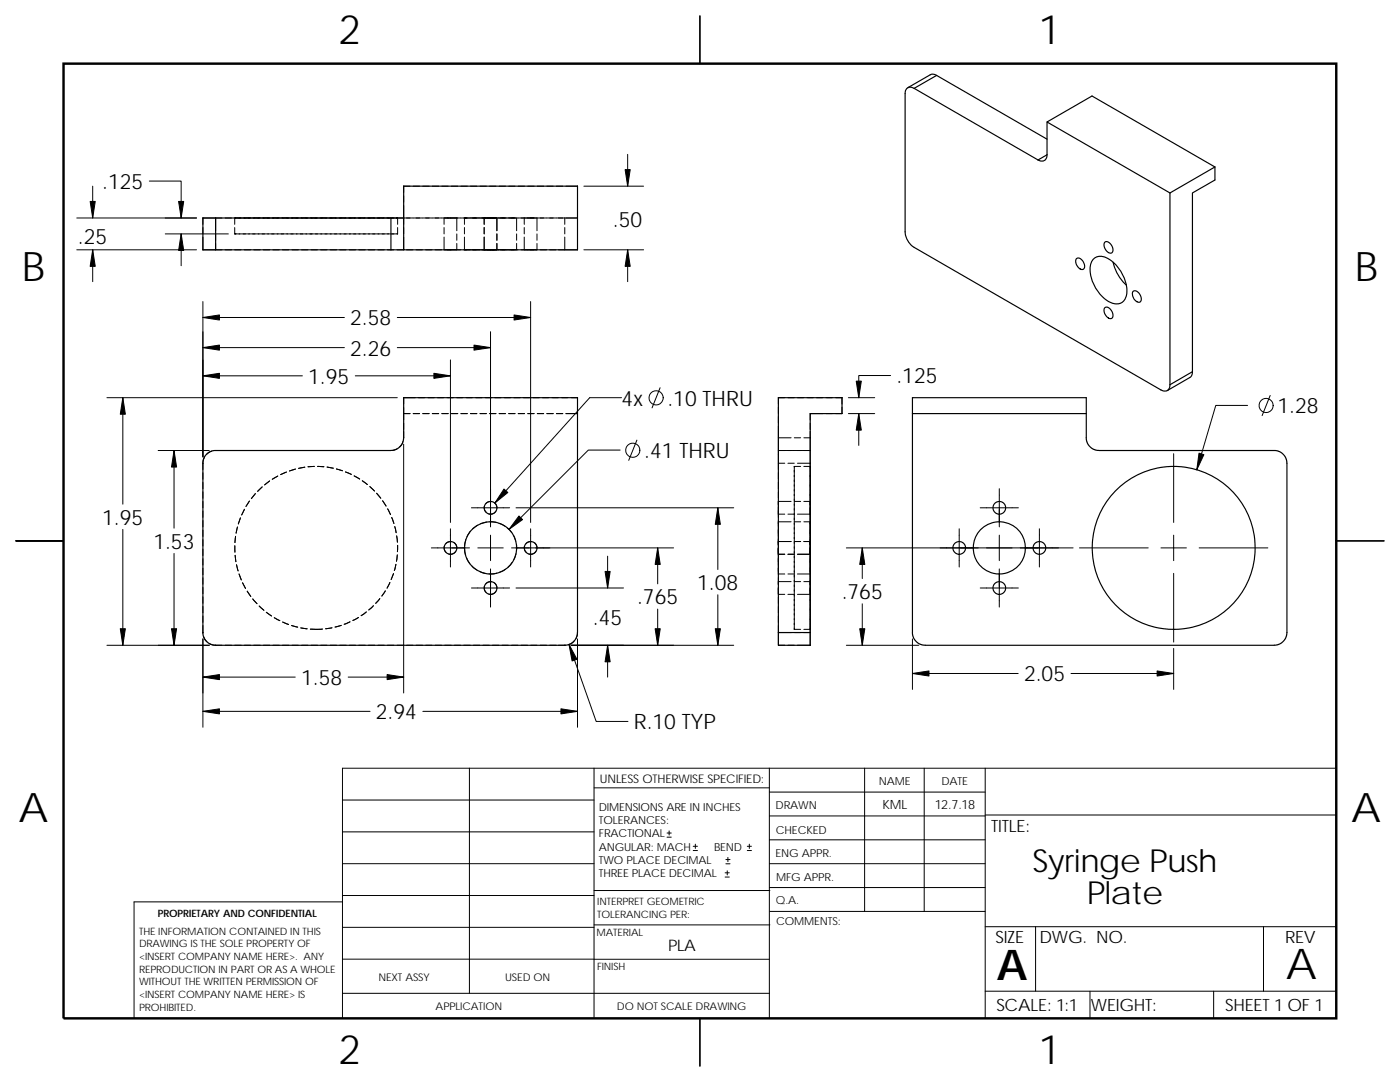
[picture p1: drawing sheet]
<svg xmlns="http://www.w3.org/2000/svg" width="279mm" height="216mm" viewBox="0 0 279 216" stroke-linecap="round" stroke-linejoin="round" font-family="sans-serif">
<g fill="none" stroke="#000" stroke-width=".2">
<path d="M18.5 37.1v6.4M29.8 36.1h6.4v7.4M80.6 39.1v1.2M81.8 37.1h-1.2v1.3M82.5 37.1h1.2M84.4 37.1h1.2M86.3 37.1h1.2M88.2 37.1h1.3M90.1 37.1h1.3M92 37.1h1.3M93.9 37.1h1.3M95.8 37.1h1.3"/>
<path d="M97.7 37.1h1.3M99.6 37.1h1.3M101.5 37.1h1.3M103.4 37.1h1.3M105.3 37.1h1.3M107.2 37.1h1.3M109.1 37.1h1.3M111 37.1h1.3M112.9 37.1h2.4M115.3 37.1v1.3M115.3 39.1v1.2M115.3 37.1h.1"/>
<path d="M116.5 37.1h11.9M125.3 30.8v6.3M15.3 49.8h23.9M15.3 43.5h23.9M18.5 49.8v6.4M33 46.7h12.6M36.2 46.7v6.3M40.5 49.8h.1M40.5 43.5h.1M40.5 43.5h2.5M40.5 47.3v2.5M40.5 49.8h2.5"/>
<path d="M40.5 43.5v1.3M40.5 45.4v1.3M43 49.8h1.3M43 43.5v2.5M43 43.5h1.3M43 46.7v1.2M43 48.6v1.2M44.9 49.8h1.3M44.9 43.5h1.3M46.8 45.4v1.3M46.8 49.8h1.3M47 43.5h-.1h1.1"/>
<path d="M47.1 46.7h-.3h1.1M47.6 43.5h1.3M47.7 46.7h1.3M48.1 43.5h-1.3v1.3M48.5 46.7h1.3M48.6 43.5h1.3M48.7 49.8h1.3M48.7 43.5h1.3M49.6 43.5h1.2M49.6 46.7h1.3M50.4 46.7h1.3M50.5 43.5h1.3"/>
<path d="M50.7 49.8h1.2M50.7 43.5h1.2M51.5 43.5h1.2M51.5 46.7h1.3M52.3 46.7h1.3M52.4 43.5h1.3M52.6 49.8h1.2M52.6 43.5h1.2M53.4 43.5h1.2M53.4 46.7h1.3M54.2 46.7h1.3M54.3 43.5h1.3"/>
<path d="M54.5 49.8h1.2M54.5 43.5h1.2M55.3 43.5h1.2M55.3 46.7h1.3M56.1 46.7h1.3M56.2 43.5h1.3M56.4 49.8h1.2M56.4 43.5h1.2M57.2 43.5h1.2M57.2 46.7h1.3M58 46.7h1.3M58.1 43.5h1.3"/>
<path d="M58.3 49.8h1.2M58.3 43.5h1.2M59.1 43.5h1.2M59.1 46.7h1.3M59.9 46.7h1.3M60 43.5h1.3M60.2 49.8h1.2M60.2 43.5h1.2M61 43.5h1.3M61 46.7h1.3M61.8 46.7h1.6M62 43.5h1.2"/>
<path d="M62.1 49.8h1.3M62.1 43.5h1.3M62.9 46.7h1.3M63.1 43.5h1.3M63.9 43.5h1.2M64 49.8h1.3M64 43.5h1.3M64 46.7h1.3M64.9 46.7h1.2M65 43.5h1.3M65.8 43.5h1.2M65.9 49.8h1.3"/>
<path d="M65.9 43.5h1.3M65.9 46.7h1.3M66.8 46.7h1.2M66.9 43.5h1.3M67.7 43.5h1.2M67.8 49.8h1.3M67.8 43.5h1.3M67.8 46.7h1.3M68.7 46.7h1.2M68.8 43.5h1.3M69.6 43.5h1.2M69.7 49.8h1.3"/>
<path d="M69.7 43.5h1.3M69.7 46.7h1.3M70.6 46.7h1.2M70.7 43.5h1.3M71.5 43.5h1.2M71.6 49.8h1.3M71.6 43.5h1.3M71.6 46.7h1.3M72.5 46.7h1.2M72.6 43.5h1.3M73.4 43.5h1.3M73.5 49.8h1.3"/>
<path d="M73.5 43.5h1.3M73.5 46.7h1.3M74.4 46.7h1.2M74.5 43.5h1.3M75.3 43.5h1.3M75.4 49.8h1.3M75.4 43.5h1.3M75.4 46.7h1.3M76.3 46.7h1.3M76.4 43.5h1.3M77.2 43.5h1.3M77.3 49.8h1.3"/>
<path d="M77.3 43.5h1.3M77.3 46.7h1.3M78.2 46.7h1.2h-.2M78.3 43.5h1.1h-.3M79.2 49.8h1.3M79.2 43.5h1.3M79.4 43.5v1.3M79.4 45.4v1.3M80.6 47.3v2.5M80.6 43.5v1.3M80.6 45.4v1.3M80.6 43.5h1.8"/>
<path d="M80.6 41v2.5M80.6 49.8h.1M81.1 49.8h1.3M82.5 43.5h1.8M83 49.8h1.3M84.4 43.5h1.8M84.9 49.8h1.3M86.3 43.5h1.8M86.8 49.8h1.3M88.2 43.5h1.8M88.6 44.8v-1.3h2.6v2.5M88.6 47.3v2.5h2.6v-1.2"/>
<path d="M88.6 45.4v1.3M88.8 49.8h1.2M89.3 43.5h1.2M89.3 49.8h1.2M90.1 43.5h1.8M90.7 49.8h1.2M91.2 46.7v1.2M92 43.5h1.8M92.6 49.8h1.2M92.7 47.3v2.5M92.7 43.5v1.3M92.7 45.4v1.3"/>
<path d="M93.1 43.5h-.4h.9M93.1 49.8h-.4h.9M93.7 43.5h1.3M93.7 49.8h1.3M93.9 43.5h1.8M94.3 43.5h1.2M94.3 49.8h1.2M94.5 49.8h1.2M95.6 43.5h1.3M95.6 49.8h1.3M95.8 43.5h1.8M96.2 43.5h1.2"/>
<path d="M96.2 49.8h1.2M96.4 49.8h1.2M96.6 45.4v1.3M96.6 47.3v2.5h1.3M97.3 43.5h1.2M97.3 49.8h1.2M97.5 43.5h1.3M97.5 49.8h1.3M97.7 43.5h1.8M97.9 43.5h-1.3v1.3M97.9 43.5h1.3M97.9 49.8h1.3"/>
<path d="M98.3 49.8h1.2M99.2 46.7v1.2M99.2 48.6v1.2M99.2 43.5v2.5M99.4 43.5h1.3M99.4 49.8h1.3M99.6 43.5h1.9M99.8 43.5h1.3M99.8 49.8h1.3M100.2 49.8h1.3M101.3 43.5h1.3M101.3 49.8h1.3"/>
<path d="M101.5 43.5h1.9M101.7 43.5h1.3M101.7 49.8h1.3M102.1 49.8h1.3M103.1 43.5v2.5M103.1 46.7v1.2M103.1 48.6v1.2M103.4 43.5h3.1M104 49.8h2.5M104.6 47.3v2.5h1.3M104.6 45.4v1.3M105.3 43.5h1.9"/>
<path d="M105.9 49.8h1.3M107.2 43.5v2.5M107.2 46.7v1.2M107.2 48.6v1.2M107.2 43.5h-2.6v1.3M107.2 43.5h1.9M107.8 49.8h1.3M109.1 43.5h1.9M109.7 49.8h1.3M111 43.5h1.3M111.4 49.8h1.3M111.4 43.5h1.3"/>
<path d="M112.7 47.3v2.5M112.7 43.5v1.3M112.7 45.4v1.3M112.7 43.5h2.6M112.9 43.5h2.4M115.3 43.5h.1M115.3 41v2.5M115.3 48.6v1.2h-2.6M115.3 43.5v2.5M115.3 49.8h.1M115.3 46.7v1.2M116.5 49.8h11.9"/>
<path d="M125.3 49.8v6.4M21.3 79.4h58M24.5 79.4v21.2M40.5 60.2v31M40.5 69.4h28.2M40.5 63.4h28.2M40.5 75h19.8M70.9 75h19M79.3 63.4h26.6M79.3 69.4h18.6M80.6 79.4v1.2M80.6 79.4h2.3"/>
<path d="M80.6 79.4h.1M83.5 79.4h1.3M85.4 79.4h1.3M87.3 79.4h1.3M89.2 79.4h1.3M89.9 71.8v32.4M91.1 79.4h1.3M93 79.4h1.3M94.9 79.4h1.3M96.8 79.4h1.3M97.9 66.2v38.9M98.7 79.4h1.3"/>
<path d="M100.6 79.4h1.3M102.6 79.4h1.2M104.5 79.4h1.2M105.9 60.2v44M106.4 79.4h1.2M108.3 79.4h1.2M110.2 79.4h1.2M112.1 79.4h1.2M114 79.4h1.3v1.2M124 79.4h-6.3l-18.9 21M131.7 77.4l-1.6 4M156.6 79.4h-1.3v1.2"/>
<path d="M157.2 79.4h1.3M159.2 79.4h1.2M161.1 79.4h1.2M163 79.4h1.2M164.9 79.4h1.2M166.8 79.4h1.3l-.1 1.2M169.3 79.4h5.3M177.7 74.9h-6.3v4.5M253.5 78.9l-1.6 4M31.6 89.9h10.2M34.7 89.9v15.5M40.5 92.4v1.3"/>
<path d="M40.5 94.3v1.3M40.5 96.2v1.3M40.5 98.1v1.3M40.5 92.4h.1M40.8 91.2l-.3 1.2M42.2 90l-1 .7M44.3 89.9h-1.4M44.9 89.9h1.3M46.8 89.9h1.3M48.7 89.9h1.3M49.8 100l-.7 1M50.7 89.9h1.2"/>
<path d="M51 98.5l-.8 1M52.3 97.2l-.9 .8M52.6 89.9h1.2M53.8 96l-1 .8M54.5 89.9h1.2M55.4 95l-1.1 .6M56.4 89.9h1.2M57.2 94.2l-1.2 .5M57.8 94l1.2-.4zM58.3 89.9h1.2M60.2 89.9h1.2M60.8 93.2l-1.2 .3"/>
<path d="M62.1 89.9h1.3M62.7 93.1h-1.2M63.4 93.1h1.2M64 89.9h1.3M65.3 93.2l1.2 .2M65.9 89.9h1.3M67.1 93.6l1.2 .3M67.8 89.9h1.3M68.9 94.2l1.2 .5M69.7 89.9h1.3M70.7 95l1.1 .6M71.6 89.9h1.3"/>
<path d="M72.3 95.9l1 .8M73.5 89.9h1.3M73.8 97.1l.9 .9M75.2 98.4l.8 1M75.4 89.9h1.3M76.3 99.9l.7 1.1M76.8 89.9h1.2M78 89.9h.1M79.2 89.6l-1.2 .3M80.4 88.1l-.3 .8-.4 .3M80.6 81.3v2.5M80.6 82.5h1.2"/>
<path d="M80.6 86.1v1.3M80.6 84.4v1.3M80.6 88.6v49.7M80.6 87.4l-.1 .1M80.6 87.4h.1M82.5 82.5h1.2M84.4 82.5h1.2M86.3 82.5h1.2M88.2 82.5h1.3M90.1 82.5h1.3M92 82.5h1.3M93.9 82.5h1.3"/>
<path d="M95.8 82.5h1.3M97.7 82.5h1.3M99.6 82.5h1.3M101.5 82.5h1.3M103.4 82.5h1.3M105.3 82.5h1.3M107.2 82.5h1.3M109.1 82.5h1.3M111 82.5h1.3M112.9 82.5h2.4M115.3 82.5h.1M115.3 84.4v1.3"/>
<path d="M115.3 86.3v1.3M115.3 88.2v1.3M115.3 90.1v1.3M115.3 92.1v1.2M115.3 94v1.2M115.3 95.9v1.2M115.3 97.8v1.2M115.3 99.7v1.2M115.3 81.3v2.5M123.8 89.8h-6.4l-15.8 15.8M127.1 87.8l-1.6 4.1M155.3 85.1v2.3"/>
<path d="M155.3 81.3v1.2M155.3 83.2v1.2M155.3 92.4v1.3M155.3 94.3v1.3M155.3 96.2v1.3M155.3 98.1v1.3M155.3 92.4h1.3M157.2 92.4h1.3M157.9 87.4h-2.6v2.5h1.3M157.9 89.9h-2.6v2.5M158.5 99.6v1.2M158.5 97.7v1.2"/>
<path d="M158.5 95.8v1.2M158.5 93.9v1.2M158.5 93.2v-.1v1.1M158.5 87.4h1.3M158.5 94.8v1.3M158.5 96.7v1.3M158.5 98.6v1.3M158.5 93.1h1.3M159.2 89.9h2.5M159.2 92.4h2.5M159.8 89.9h-2.6M160.4 87.4h1.3"/>
<path d="M160.4 93.1h1.3M161.7 87.4v2.5M161.7 86.1v1.3M161.7 99.5v1.3M161.7 97.6v1.3M161.7 95.7v1.3M161.7 93.8v1.3M161.7 93.2v-.1v1.1M161.7 94.8v1.3M161.7 96.8v1.2M161.7 98.7v1.2M161.7 89.9v2.5"/>
<path d="M161.7 82.5h.1M161.7 82.5v1.3M161.7 84.4v1.3M161.7 92.4v1.3M161.7 94.3v1.3M161.7 96.2v1.3M161.7 98.1v1.3M161.7 82.5h2.5M161.7 89.9h-1.3M164.9 82.5h1.2M168 81.3v1.2h-1.2M168 82.5h.1"/>
<path d="M169.3 82.5h5.3M171.4 82.5v6.4M199.4 97.5v7.6M234.2 90.5v13.7M249 80.9h-6.4l-3.8 12.8M24.5 105.6v23.2M34.7 110.4v18.4M40.5 100.1v1.2M40.5 102v1.2M40.5 103.9v1.2M40.5 105.8v1.2M40.5 107.7v1.2"/>
<path d="M40.5 109.6v1.2M40.5 111.5v1.3M40.5 113.4v1.3M40.5 115.3v1.3M40.5 117.2v1.3M40.5 119.1v1.3M46.9 108.9v1.3M46.9 110.8l.2 1.3M47 107l-.1 1.3M47.2 112.7l.3 1.2M47.4 105.2l-.3 1.2M47.7 114.5l.5 1.2"/>
<path d="M48 103.3l-.4 1.2M48.4 116.3l.6 1.1M48.8 101.6l-.6 1.1M49.3 118l.7 1M50.4 119.5l.9 1M75.8 119.4l-.8 1M76.9 117.9l-.7 1M77.4 101.5l.5 1.2M77.8 116.2l-.6 1.1M78.2 103.3l.4 1.2M78.5 114.4l-.4 1.2M78.8 105.1l.3 1.2"/>
<path d="M79 112.6l-.3 1.2M79.2 106.9l.1 1.3M79.3 110.7l-.2 1.3M79.4 108.8l-.1 1.3M86.1 109.3h7.6M88.6 109.1l.2 .8 .2 .3M89.9 105.5v7.6M90.1 108.1l-.8 .1-.4 .3M90.7 108.3l.4 .5v.6M91 110l-.3 .3-.5 .3-.7-.1M92.7 109.5l.2 1.3M93 107.7l-.3 1.2"/>
<path d="M93.1 111.4l.7 1.1M93.9 106l-.7 1.1M94.1 117.3h7.6M94.1 101.3h7.6M94.2 112.9l1 .8M95.3 104.8l-1 .8M95.4 109.3h5M95.7 114l1.2 .4M96.6 101l.2 .9 .2 .3M96.6 117.1l.2 .8 .2 .3M97.1 104.2l-1.2 .3M97.7 104.1l1.3 .1"/>
<path d="M97.9 106.8v5.1M97.9 113.5v7.6M98.1 100.1l-.8 .1-.4 .3M98.1 116.1l-.8 .1-.4 .3M98.7 100.3l.4 .5v.6M98.7 116.3l.4 .5v.6M99 102l-.3 .3-.5 .3-.7-.1M99 118l-.3 .3-.5 .3-.7-.1M99.1 114.4l-1.5 .1M99.6 104.4l1.2 .6M100.9 113.6l-1.2 .6M101.3 105.3l.8 1"/>
<path d="M102.2 112.2l-.8 1M102.5 106.8l.4 1.2M103 110.5l-.5 1.2M103 117.3h21.4M103 101.3h43.4M103.1 108.6v1.3M104.6 109.1l.2 .8 .2 .3M105.9 105.5v7.6M106.1 108.1l-.8 .1-.4 .3M106.7 108.3l.4 .5v.6M107 110l-.3 .3-.5 .3-.7-.1M115.3 101.6v1.2"/>
<path d="M115.3 103.5v1.3M115.3 105.4v1.3M115.3 107.3v1.3M115.3 109.2v1.3M115.3 111.1v1.3M115.3 113v1.3M115.3 114.9v1.3M115.3 116.8v1.3M115.3 118.7v1.3M121.3 111v6.3M131.3 109.3v7.2M134.4 109.3h-32.3"/>
<path d="M143.3 101.3v12.3M143.3 118.7v10.1M155.3 109.3v1.3h1.3M155.3 108.1v.6zM155.3 113.3v1.2h1.3M155.3 111.4v1.2M155.3 109.5v1.2M155.3 107.5v1.3M155.3 105.6v1.3M155.3 104.5v-.4v.9M155.3 103.9v2.5M155.3 105.8v2.5"/>
<path d="M155.3 107.7v2.5M155.3 109.6v2.5M155.3 111.5v2.5M155.3 100.1v.6zM155.3 117.6v1M155.3 116.1v.6zM155.3 117.3v1.3M155.3 102v1.2M155.3 113.4v1.3M155.3 115.3v1.3M155.3 117.2v1.3M155.3 119.1v1.3"/>
<path d="M155.3 118.6h1.3M155.3 108.1h2.6M155.3 104.1h2.6M155.3 116.1h2.6M157.2 118.6h1.3v1.3M157.2 110.6h1.3M157.2 114.5h1.3M157.2 102.6h1.3M157.9 100.1h-2.6v2.5h1.3M158.5 116.7v1.3M158.5 114.8v1.3M158.5 112.9v1.3"/>
<path d="M158.5 111v1.3M158.5 109.1v1.3M158.5 107.2v1.3M158.5 105.3v1.3M158.5 103.4v1.2M158.5 101.5v1.2M158.5 100.5v1.3M158.5 102.4v1.3M158.5 104.4v1.2M158.5 106.3v1.2M158.5 108.2v1.2M158.5 110.1v1.2"/>
<path d="M158.5 112v1.2M158.5 113.9v1.2M158.5 115.8v1.3M158.5 117.7v1.3M158.5 119.6v1.3M158.5 108.1h1.3M158.5 104.1h1.3M158.5 100.1h1.3M158.5 116.1h1.3M159.2 118.6h2.5M160.4 100.1h1.3v2.5h-2.5M160.4 108.1h1.3"/>
<path d="M160.4 104.1h1.3M161.7 109.3v1.3h-2.5M161.7 108.1v.6zM161.7 112v2.5h-2.5M161.7 110.1v2.5M161.7 108.2v2.5M161.7 106.3v2.5M161.7 104.4v2.5M161.7 104.5v-.4v.9M161.7 103.9v2.5M161.7 105.8v2.5M161.7 107.7v2.5"/>
<path d="M161.7 109.6v2.5M161.7 111.5v2.5M161.7 100.1v.6zM161.7 117.3v1.3M161.7 116.1v.6zM161.7 118.6v1.3M161.7 116.7v1.3M161.7 114.8v1.3h-1.3M161.7 112.9v1.3M161.7 111v1.2M161.7 109.1v1.2M161.7 107.2v1.2"/>
<path d="M161.7 105.3v1.2M161.7 103.4v1.2M161.7 101.5v1.2M161.7 100.6v1.2M161.7 102.5v1.2M161.7 113.9v1.3M161.7 115.8v1.3M161.7 117.7v1.3M161.7 119.6v1.3M161.7 102v1.2M161.7 113.4v1.3M161.7 115.3v1.3"/>
<path d="M161.7 117.2v1.3M161.7 119.1v1.3M168.9 109.3h45.3M172.1 109.3v6.1M191.4 105.5v7.6M195.6 117.3h7.6M195.6 101.3h7.6M199.4 106.8v5.1M199.4 113.5v7.6M207.4 105.5v7.6M215.4 109.3h13.8M231.7 109.3h5.1"/>
<path d="M234.2 106.8v5.1M234.2 114.4v13.7M239.3 109.3h13.7M21.3 128.8h20.5M40.5 124.8v1.4M40.5 121v1.3M40.5 122.9v1.3M40.5 135.1h18.4M40.5 126.2v.2M40.5 127.5v17.6M40.5 126.2h.1M40.6 127l.7 1.1"/>
<path d="M41.8 128.4l.1 .1a4 4 0 0 0 2.4 .3M44.9 128.8h1.3M46.8 128.8h1.3M48.7 128.8h1.3M50.7 128.8h1.2M51.7 120.9l1 .9M52.6 128.8h1.2M53.1 122.2l1.1 .7M54.5 128.8h1.2M54.7 123.3l1.1 .5M56.4 128.8h1.2M56.4 124.1l1.2 .5"/>
<path d="M58.2 124.8l1.2 .3M58.3 128.8h1.2M60 125.3l1.3 .2M60.2 128.8h1.2M61.9 125.5h2.4zM62.1 128.8h1.3M64 128.8h1.3M65.9 128.8h1.3M66.3 125.3l-1.3 .2M67.8 128.8h1.3M68.1 124.8l-1.2 .3M69.5 135.1h11.1"/>
<path d="M69.7 128.8h1.3M69.9 124.1l-1.2 .5M71.5 123.2l-1.1 .6M71.6 128.8h1.3M73.1 122.1l-1 .8M73.5 128.8h1.3M74.5 120.9l-.9 .8M75.4 128.8h1.3M77.3 128.8h1.3M79.2 128.8h1.3M81.1 128.8h1.3M83 128.8h1.3"/>
<path d="M84.9 128.8h1.3M86.8 128.8h1.3M88.8 128.8h1.2M90.7 128.8h1.2M92.6 128.8h1.2M94.5 128.8h1.2M96.4 128.8h1.2M98.3 128.8h1.2M100.2 128.8h1.3M102.1 128.8h1.3M104 128.8h1.3M105.9 128.8h1.3"/>
<path d="M107.8 128.8h1.3M109.7 128.8h1.3M111.4 128.8h1.3M112.7 128.8h.1M112.9 128.7l-.2 .1M113.6 128.6l5.4 15.4h6.3M114 128.8h32.4M114.6 127.9l-.4 .4-.7 .3M115.3 124.4v1.8M115.3 120.6v1.3M115.3 122.5v1.3M115.3 126.2l-.4 1.2"/>
<path d="M115.3 127.5v17.6M115.3 126.2h.1M121.3 128.8v6.3M131.3 121.5v7.3M155.3 126.2v2.6h1.3M155.3 124.8v1.4M155.3 121v1.3M155.3 122.9v1.3M155.3 126.2h2.6M157.2 128.8h1.3M158.5 124.3v1.3M158.5 122.4v1.3"/>
<path d="M158.5 120.5v1.3M158.5 121.5v1.3M158.5 123.4v1.3M158.5 125.3v.3M158.5 125.6h1.3M158.5 126.2h1.3M159.2 128.8h2.5M160.4 125.6h1.3M160.4 126.2h1.3M161.7 124.3v1.3M161.7 122.4v1.3M161.7 120.5v1.3"/>
<path d="M161.7 121.5v1.3M161.7 123.4v1.3M161.7 125.3v.3M161.7 126.2v2.6M161.7 124.8v1.4M161.7 128.8h.1M161.7 121v1.3M161.7 122.9v1.3M168.9 128.8h14.5M172.1 120.5v8.3M182.1 134.4h21.1M182.1 127.5v10.1"/>
<path d="M213.7 134.4h20.5M234.2 129.4v8.2M40.5 141.9h33.4M68.3 159.6h50.3M84.4 141.9h30.9M93.7 153.3v44.9M118.6 153.3v49.9M118.6 157.2h34.9M153.5 153.3v49.9M153.5 158.1h43.1M172.6 153.3v28.6M184.4 153.3v28.6"/>
<path d="M196.6 153.3v49.9M266.7 153.3h-198.4v49.9M68.3 178.7h50.3M68.3 172.3h50.3M68.3 166h50.3M68.3 180h-41.5v23.2M118.6 177.7h35M133.1 167h.9M133.1 166.2h.9M133.5 165.8v.8M138.3 169.7h.9M138.3 168.9h.9"/>
<path d="M138.8 168.4v.9M144.7 175h.8M144.7 174.2h.8M144.9 172.4h.8M144.9 171.5h.8M145.1 173.8v.8M145.3 171.1v.8M149.1 169.7h.9M149.1 168.9h.9M149.5 168.4v.9M153.5 167.6h43.1M153.5 162.8h43.1"/>
<path d="M153.5 172.3h43.1M153.5 177.1h43.1M196.6 162.6h70.1M68.3 198.2h85.2M68.3 191.4h85.2M68.3 185h50.3M118.6 184.6h35M153.6 181.9h43M196.6 197.8h70.1M196.6 184.9h70.1M206.7 184.9v12.9M217.5 197.8v5.4"/>
<path d="M242.2 197.8v5.4M252.2 184.9v12.9"/>
<circle cx="130.9" cy="79.4" r="1.42"/>
<circle cx="126.3" cy="89.8" r="1.41"/>
<circle cx="252.7" cy="80.9" r="1.41"/>
</g>
<g fill="none" stroke="#000" stroke-width=".23">
<path d="M139.7 3.2v9.5M182.4 17.6a1.1 1.1 0 0 0-1.2-.1 1.1 1.1 0 0 0-.6 1.2v27.5a3.9 3.9 0 0 0 1.8 3.2l49.3 28.4a1.1 1.1 0 0 0 1.3 .1 1.1 1.1 0 0 0 .5-1.1M182.4 17.6l24.8 14.3M186.9 15l-4.5 2.6M186.9 15l22.1 12.8M186.9 15l-.5-.2h-.5l-4.7 2.7M80.6 37.1h34.7v12.7h-34.7zM209 30.9l-1.8 1M209 30.9a1.1 1.1 0 0 1-.6 1.1 1.1 1.1 0 0 1-1.2-.1M209 24.3v6.6M233.5 38.5v38.3M242.5 33.3l-9 5.2"/>
<path d="M242.5 33.3l-24.6-14.1-8.9 5.1 24.5 14.2M242.5 33.3v2.6l-4.5 2.6v35.7M43 43.5v6.3M43 43.5h35M43 49.8h35M43 43.5h-2.5v6.3h2.5M78 49.8h2.6M80.6 43.5h-2.6v6.3M214.9 51.6a1.33 1.33 0 0 1 1.6 1.3 .63 .63 0 0 1-.3 .8 .63 .63 0 0 1-.8-.2 1.57 1.57 0 0 1-.5-1.9zM218.4 51.5a2.83 2.83 0 0 1 3.4 .5 7.6 7.6 0 0 1 2.9 7.1 2.04 2.04 0 0 1-3.1 1.2 7.7 7.7 0 0 1-4-7.3l.2-.6zM220.5 48.3a1.41 1.41 0 0 1 1.6 1.6 .59 .59 0 0 1-.4 .6 .59 .59 0 0 1-.7-.3 1.57 1.57 0 0 1-.5-1.9zM222.1 52.3a8.6 8.6 0 0 0 2.7 4.6"/>
<path d="M226.2 58.1a1.51 1.51 0 0 1 1.4 2.1 1.38 1.38 0 0 1-1.4-.6 1.38 1.38 0 0 1 0-1.5zM220.5 61.4a1.38 1.38 0 0 1 1.6 1.5 .6 .6 0 0 1-.4 .7 .6 .6 0 0 1-.7-.3 1.57 1.57 0 0 1-.5-1.9zM238 74.2l-4.5 2.6M238 74.2l-.1 .6-.3 .4-4.6 2.7M78 89.9h-35.3l-.9 .3-.7 .6-.4 .6-.2 .7v34.4l.3 1 .6 .7 .8 .4 .8 .1M78 89.9l.7-.1 .8-.4 .6-.6 .4-.9 .1-8.5h34.7v46.8l-.2 .8-.4 .8-1 .7-1 .3h-69.7M182.1 82.5h34.7v-3.1h-34.7v47.1l.3 1 .6 .7 .8 .4 .8 .1M216.8 82.5l.1 5.5 .3 .8 .5 .5 1.1 .5 35.8 .1 .9 .3 .7 .6 .5 .8 .1 .8v33.8v.7l-.4 .8-.9 .7-1.2 .4h-69.7M12.7 107.9h-9.5h9.5M266.7 107.9h9.5M155.3 126.2v-46.8h12.7v3.1h-6.3v43.7M155.3 126.2h6.4"/>
<path d="M161.7 126.2v2.6h-6.4v-2.6M139.7 203.2v9.5"/>
<circle cx="89.9" cy="109.3" r="1.27"/>
<circle cx="97.9" cy="109.3" r="5.2"/>
<circle cx="97.9" cy="117.3" r="1.27"/>
<circle cx="97.9" cy="101.3" r="1.27"/>
<circle cx="105.9" cy="109.3" r="1.27"/>
<circle cx="191.4" cy="109.3" r="1.27"/>
<circle cx="199.4" cy="101.3" r="1.27"/>
<circle cx="199.4" cy="117.3" r="1.27"/>
<circle cx="199.4" cy="109.3" r="5.2"/>
<circle cx="207.4" cy="109.3" r="1.27"/>
<circle cx="234.2" cy="109.3" r="16.3"/>
</g>
<path d="M12.7 12.7h254v190.5h-254z" fill="none" stroke="#000" stroke-width=".49"/>
<g fill="#000" stroke="#000" stroke-width=".2">
<path d="M124.8 33.8h1l-.5 3.3z" fill-rule="evenodd"/>
<path d="M18 40.2h1l-.5 3.3z" fill-rule="evenodd"/>
<path d="M18.5 49.8l.5 3.3h-1z" fill-rule="evenodd"/>
<path d="M35.6 40.2h1.1l-.5 3.3z" fill-rule="evenodd"/>
<path d="M36.2 46.7l.5 3.3h-1.1z" fill-rule="evenodd"/>
<path d="M125.3 49.8l.5 3.3h-1z" fill-rule="evenodd"/>
<path d="M24.5 79.4l.5 3.3h-1z" fill-rule="evenodd"/>
<path d="M40.5 75l3.3-.5v1z" fill-rule="evenodd"/>
<path d="M40.5 69.4l3.3-.5v1z" fill-rule="evenodd"/>
<path d="M40.5 63.4l3.3-.6v1.1z" fill-rule="evenodd"/>
<path d="M86.6 74.5l3.3 .5-3.3 .5z" fill-rule="evenodd"/>
<path d="M94.6 68.9l3.3 .5-3.3 .5z" fill-rule="evenodd"/>
<path d="M102.6 62.8l3.3 .6-3.3 .5z" fill-rule="evenodd"/>
<path d="M170.9 76.1h1l-.5 3.3z" fill-rule="evenodd"/>
<path d="M34.7 89.9l.5 3.3h-1z" fill-rule="evenodd"/>
<path d="M171.4 82.5l.5 3.3h-1z" fill-rule="evenodd"/>
<path d="M239.3 90.4l1 .3-1.5 3z" fill-rule="evenodd"/>
<path d="M100.6 97.6l.7 .7-2.5 2.1z" fill-rule="evenodd"/>
<path d="M103.6 103l.7 .7-2.7 1.9z" fill-rule="evenodd"/>
<path d="M120.8 114h1l-.5 3.3z" fill-rule="evenodd"/>
<path d="M131.3 109.3l.5 3.3h-1.1z" fill-rule="evenodd"/>
<path d="M143.3 101.3l.5 3.3h-1.1z" fill-rule="evenodd"/>
<path d="M172.1 109.3l.5 3.3h-1z" fill-rule="evenodd"/>
<path d="M24 125.5h1l-.5 3.3z" fill-rule="evenodd"/>
<path d="M34.2 125.5h1l-.5 3.3z" fill-rule="evenodd"/>
<path d="M40.5 135.1l3.3-.5v1z" fill-rule="evenodd"/>
<path d="M77.3 134.6l3.3 .5-3.3 .5z" fill-rule="evenodd"/>
<path d="M113.6 128.6l1.5 3-.9 .3z" fill-rule="evenodd"/>
<path d="M121.3 128.8l.5 3.3h-1z" fill-rule="evenodd"/>
<path d="M130.7 125.5h1.1l-.5 3.3z" fill-rule="evenodd"/>
<path d="M142.7 125.5h1.1l-.5 3.3z" fill-rule="evenodd"/>
<path d="M171.6 125.5h1l-.5 3.3z" fill-rule="evenodd"/>
<path d="M182.1 134.4l3.3-.5v1z" fill-rule="evenodd"/>
<path d="M230.9 133.9l3.3 .5-3.3 .5z" fill-rule="evenodd"/>
<path d="M40.5 141.9l3.3-.5v1.1z" fill-rule="evenodd"/>
<path d="M112 141.4l3.3 .5-3.3 .6z" fill-rule="evenodd"/>
</g>
<g font-size="8.5">
<text x="198.9" y="195.5">A</text>
<text x="256.6" y="195.3">A</text>
</g>
<g font-size="8.1">
<text x="67.6" y="8.8">2</text>
<text x="207.3" y="8.8">1</text>
<text x="4.4" y="56.1">B</text>
<text x="270.4" y="56.1">B</text>
<text x="3.7" y="164.1">A</text>
<text x="269.7" y="164.1">A</text>
<text x="67.6" y="212.3">2</text>
<text x="207.3" y="212.3">1</text>
</g>
<g font-size="6.3">
<text x="206" y="174">Syringe Push</text>
<text x="216.9" y="180.3">Plate</text>
</g>
<g font-size="4.2">
<text x="20.4" y="37.7">.125</text>
<text x="122.3" y="45.3">.50</text>
<text x="15.6" y="48.7">.25</text>
<text x="69.9" y="64.9">2.58</text>
<text x="69.9" y="71">2.26</text>
<text x="61.5" y="76.6">1.95</text>
<text x="178.9" y="76.5">.125</text>
<text x="124" y="80.9">4x</text>
<text x="133.2" y="80.9">.10 THRU</text>
<text x="255" y="82.5">1.28</text>
<text x="128.6" y="91.4">.41 THRU</text>
<text x="20.4" y="104.7">1.95</text>
<text x="30.6" y="109.5">1.53</text>
<text x="139.2" y="117.8">1.08</text>
<text x="168" y="119.5">.765</text>
<text x="118.3" y="124.8">.45</text>
<text x="127.1" y="120.6">.765</text>
<text x="60.1" y="136.7">1.58</text>
<text x="204.4" y="136">2.05</text>
<text x="75" y="143.5">2.94</text>
<text x="126.5" y="145.5">R.10 TYP</text>
</g>
<g font-size="3.4">
<text x="197.8" y="166">TITLE:</text>
<text x="198.7" y="188.1">SIZE</text>
<text x="207.5" y="188.1">DWG. NO.</text>
<text x="256.5" y="188.2">REV</text>
<text x="198.8" y="201.7">SCALE: 1:1</text>
<text x="217.7" y="201.7">WEIGHT:</text>
<text x="244.5" y="201.7">SHEET 1 OF 1</text>
</g>
<text font-size="3.2" x="133.3" y="189.8">PLA</text>
<g font-size="2.5">
<text x="176.1" y="161.4">KML</text>
<text x="186.5" y="161.5">12.7.18</text>
</g>
<text font-size="2.4" x="119.7" y="156.2">UNLESS OTHERWISE SPECIFIED:</text>
<g font-size="2.2">
<text x="119.5" y="161.8">DIMENSIONS ARE IN INCHES</text>
<text x="154.8" y="161.5">DRAWN</text>
<text x="175.4" y="156.7">NAME</text>
<text x="187.9" y="156.7">DATE</text>
<text x="119.5" y="164.4">TOLERANCES:</text>
<text x="119.5" y="167.1">FRACTIONAL</text>
<text x="154.8" y="166.3">CHECKED</text>
<text x="119.5" y="172.4">TWO PLACE DECIMAL</text>
<text x="119.5" y="169.7">ANGULAR: MACH</text>
<text x="142.5" y="169.7">BEND</text>
<text x="154.8" y="171">ENG APPR.</text>
<text x="119.5" y="175">THREE PLACE DECIMAL</text>
<text x="154.9" y="175.7">MFG APPR.</text>
<text x="154.9" y="180.4">Q.A.</text>
<text x="154.9" y="184.7">COMMENTS:</text>
</g>
<g font-size="2.1">
<text x="75.5" y="195.7">NEXT ASSY</text>
<text x="100.8" y="195.7">USED ON</text>
<text x="86.9" y="201.6">APPLICATION</text>
<text x="123.1" y="201.6">DO NOT SCALE DRAWING</text>
</g>
<g font-size="2">
<text x="31.5" y="182.9">PROPRIETARY AND CONFIDENTIAL</text>
<text x="119.2" y="183.1">TOLERANCING PER:</text>
<text x="119.2" y="180.6">INTERPRET GEOMETRIC</text>
<text x="27.7" y="186.5">THE INFORMATION CONTAINED IN THIS</text>
<text x="27.7" y="189.1">DRAWING IS THE SOLE PROPERTY OF</text>
<text x="27.7" y="191.6">&lt;INSERT COMPANY NAME HERE&gt;. ANY</text>
<text x="119.1" y="186.7">MATERIAL</text>
<text x="27.7" y="194.1">REPRODUCTION IN PART OR AS A WHOLE</text>
<text x="27.7" y="196.6">WITHOUT THE WRITTEN PERMISSION OF</text>
<text x="119.1" y="193.5">FINISH</text>
<text x="27.7" y="199.2">&lt;INSERT COMPANY NAME HERE&gt; IS</text>
<text x="27.7" y="201.7">PROHIBITED.</text>
</g>
</svg>
